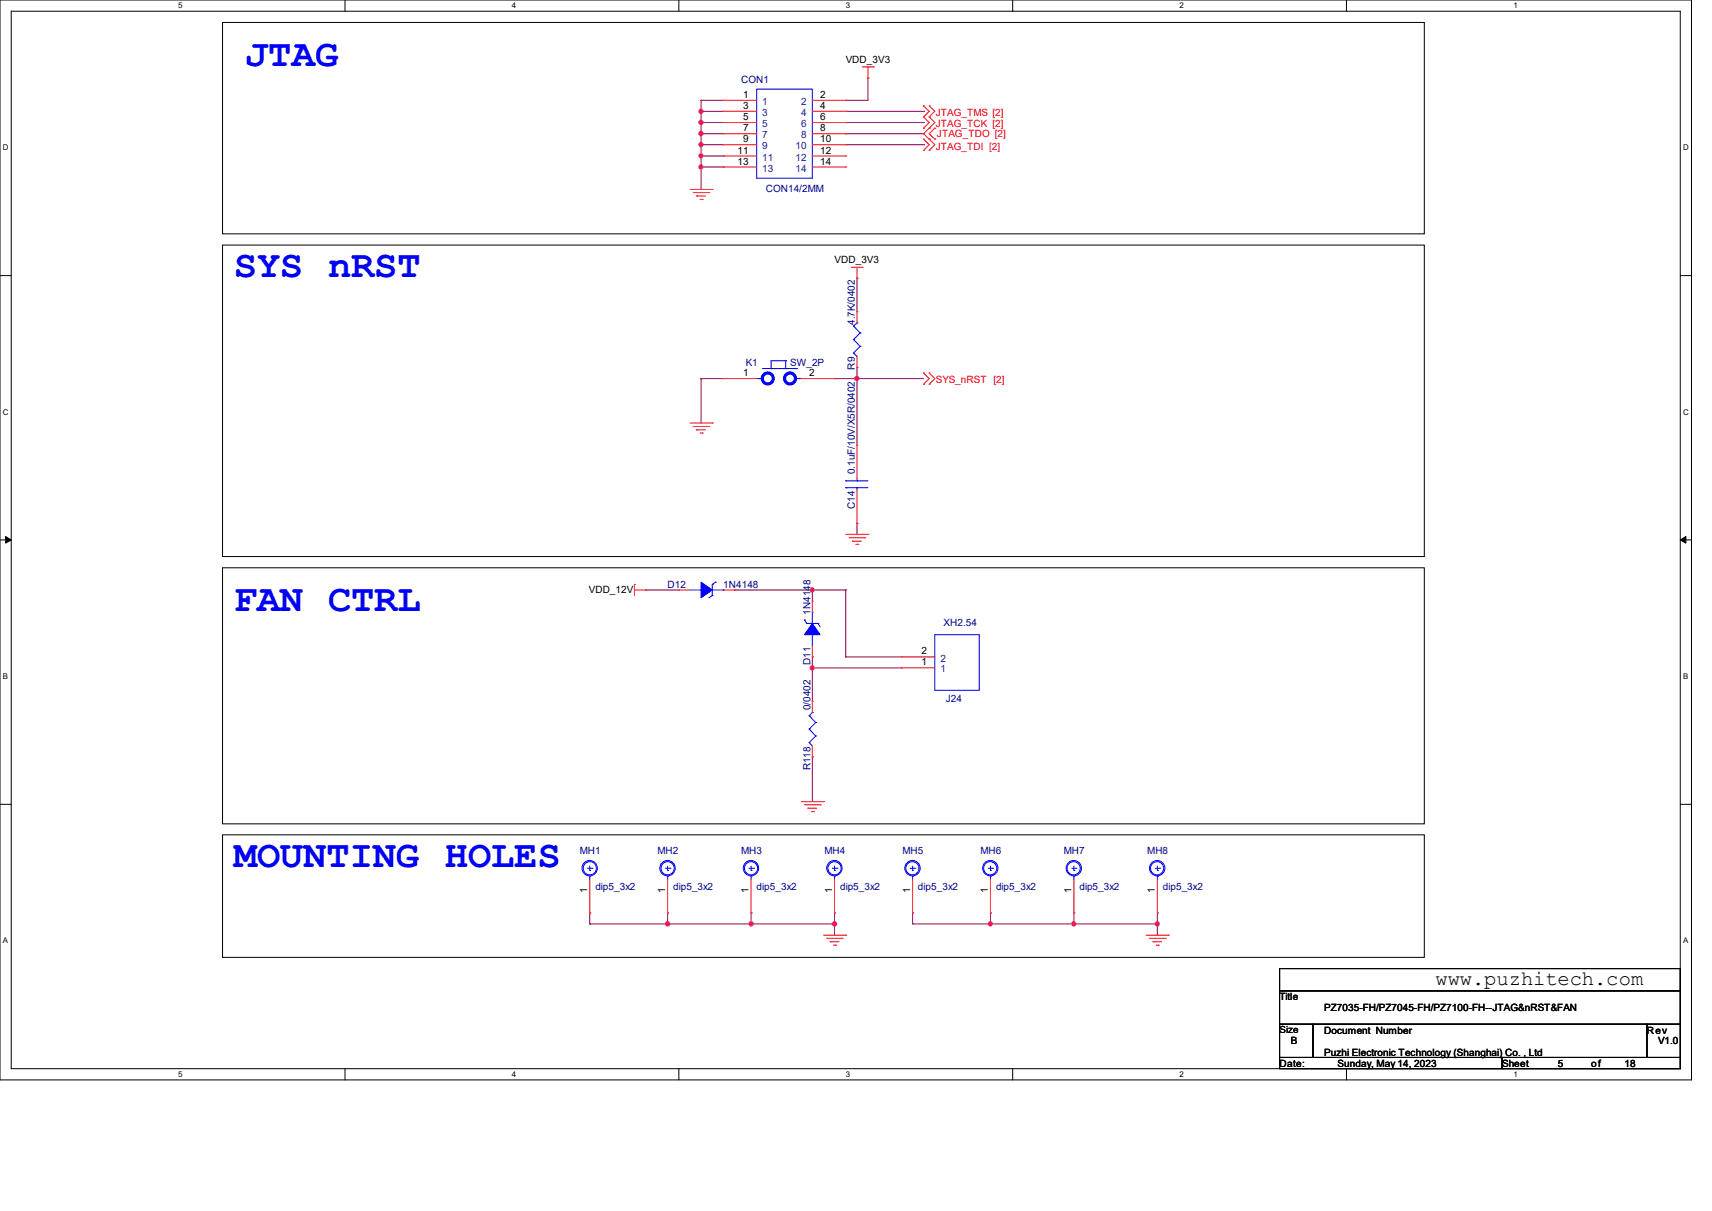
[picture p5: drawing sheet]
<svg xmlns="http://www.w3.org/2000/svg" width="297mm" height="210mm" viewBox="0 0 297 210" stroke-linecap="round" stroke-linejoin="round" font-family="sans-serif">
<path d="M0 0h293.5v187.3h-293.5zM1.9 1.9h289.6v183.4h-289.6z" fill="none" stroke="#000" stroke-width=".17"/>
<g fill="#fff">
<path d="M30.9 .2h.8v1.5h-.8z"/>
<path d="M30.9 185.5h.8v1.6h-.8z"/>
</g>
<path d="M59.9 0v1.9M59.9 185.3v2" fill="none" stroke="#000" stroke-width=".17"/>
<g fill="#fff">
<path d="M88.8 .2h.8v1.5h-.8z"/>
<path d="M88.8 185.5h.8v1.6h-.8z"/>
</g>
<path d="M117.8 0v1.9M117.8 185.3v2" fill="none" stroke="#000" stroke-width=".17"/>
<g fill="#fff">
<path d="M146.7 .2h.8v1.5h-.8z"/>
<path d="M146.7 185.5h.8v1.6h-.8z"/>
</g>
<path d="M175.7 0v1.9M175.7 185.3v2" fill="none" stroke="#000" stroke-width=".17"/>
<g fill="#fff">
<path d="M204.6 .2h.8v1.5h-.8z"/>
<path d="M204.6 185.5h.8v1.6h-.8z"/>
</g>
<path d="M233.6 0v1.9M233.6 185.3v2" fill="none" stroke="#000" stroke-width=".17"/>
<g fill="#fff">
<path d="M262.6 .2h.7v1.5h-.7z"/>
<path d="M262.6 185.5h.7v1.6h-.7z"/>
<path d="M.5 24.8h1v1.6h-1z"/>
<path d="M292 24.8h1v1.6h-1z"/>
<path d="M.5 70.7h1v1.5h-1z"/>
<path d="M292 70.7h1v1.5h-1z"/>
</g>
<path d="M0 47.8h1.9M291.5 47.8h2" fill="none" stroke="#000" stroke-width=".17"/>
<g fill="#fff">
<path d="M.5 116.5h.9v1.6h-.9z"/>
<path d="M292 116.5h.9v1.6h-.9z"/>
</g>
<path d="M0 93.6h1.9M291.5 93.6h2" fill="none" stroke="#000" stroke-width=".17"/>
<path d="M1 93l.9 .6-.9 .6zM291.5 93.6l1-.6v1.2z" fill="#000" stroke="#000" stroke-width=".17"/>
<g fill="#fff">
<path d="M.5 162.4h.9v1.5h-.9z"/>
<path d="M292 162.4h.9v1.5h-.9z"/>
</g>
<g fill="none" stroke="#000" stroke-width=".17">
<path d="M38.6 3.9h208.5v36.7h-208.5zM38.6 42.5h208.5v54h-208.5zM38.6 98.5h208.5v44.4h-208.5zM0 139.5h1.9M291.5 139.5h2M38.6 144.8h208.5v21.2h-208.5zM222 168h69.5v3.8h-69.5zM222 171.8h69.5v5.8h-69.5zM222 177.6h5.8v5.8h-5.8zM227.8 177.6h57.9v5.8h-57.9zM285.7 177.6h5.8v5.8h-5.8zM222 183.4h38.6v1.9h-38.6z"/>
<path d="M260.6 183.4h30.9v1.9h-30.9z"/>
</g>
<g fill="none" stroke="#800040" stroke-width=".17">
<path d="M121.6 19.3h.1M121.6 17.4h.1M121.6 17.4v15.5M121.6 19.3h3.9M121.6 17.4h3.9M146.7 17.4h.1M146.7 19.3h13.5M150.6 13.5h.1M150.6 13.5v3.9h-3.9M160.2 19.3h.1M121.6 21.3h.1M121.6 29h.1"/>
<path d="M121.6 27.1h.1M121.6 25.1h.1M121.6 23.2h.1M121.6 27.1h3.9M121.6 25.1h3.9M121.6 23.2h3.9M121.6 21.3h3.9M121.6 29h3.9M146.7 25.1h13.5M146.7 23.2h13.5M146.7 21.3h13.5M160.2 23.2h.1"/>
<path d="M160.2 25.1h.1M160.2 21.3h.1M148.7 48.3h.1M148.7 48.3v5.8M121.6 65.7h.1M121.6 65.7h3.9M121.6 65.7v7.7M144.8 65.7h.1M144.8 65.7h15.4M148.7 65.7h.1M148.7 63.7h.1M148.7 63.7v13.5"/>
<path d="M148.7 90.8h.1M148.7 90.8v1.9M112 102.3h.1M112 102.3h5.8M127.4 102.3h.1M127.4 102.3h19.3M140.9 113.9h.1M140.9 102.3h.1M140.9 115.8h.1M140.9 102.3v2M140.9 113.9v7.7M140.9 115.8h15.5"/>
<path d="M146.7 113.9h.1M146.7 102.3h.1M146.7 113.9h9.7M146.7 102.3v11.6M140.9 131.3h.1M140.9 131.3v7.7M102.3 158.3h.1M102.3 158.3v1.9M115.8 158.3h.1M115.8 158.3v1.9M130.3 158.3h.1M130.3 158.3v1.9"/>
<path d="M144.8 158.3h.1M144.8 158.3v3.9M158.3 158.3h.1M158.3 158.3v1.9M171.8 158.3h.1M171.8 158.3v1.9M186.3 158.3h.1M186.3 158.3v1.9M200.8 158.3h.1M200.8 158.3v3.9M102.3 160.2h.1M102.3 160.2h42.5"/>
<path d="M115.8 160.2h.1M130.3 160.2h.1M144.8 160.2h.1M158.3 160.2h.1M158.3 160.2h42.5M171.8 160.2h.1M186.3 160.2h.1M200.8 160.2h.1"/>
</g>
<g fill="#f0f" stroke="#f0f" stroke-width=".17">
<circle cx="144.8" cy="160.2" r=".38"/>
<circle cx="115.8" cy="160.2" r=".38"/>
<circle cx="130.3" cy="160.2" r=".38"/>
<circle cx="148.6" cy="65.6" r=".38"/>
<circle cx="140.9" cy="102.3" r=".37"/>
<circle cx="140.9" cy="115.8" r=".37"/>
<circle cx="200.8" cy="160.2" r=".37"/>
<circle cx="186.3" cy="160.2" r=".37"/>
<circle cx="171.8" cy="160.2" r=".37"/>
<circle cx="121.6" cy="19.3" r=".37"/>
<circle cx="121.6" cy="29" r=".37"/>
<circle cx="121.6" cy="27" r=".37"/>
<circle cx="121.6" cy="25.1" r=".37"/>
<circle cx="121.6" cy="23.2" r=".37"/>
<circle cx="121.6" cy="21.2" r=".37"/>
</g>
<g fill="none" stroke="#f00" stroke-width=".17">
<path d="M125.5 17.4h.1M125.5 19.3h.1M125.5 17.4h5.8M125.5 19.3h5.8M140.9 17.4h5.8M140.9 19.3h5.8M146.7 17.4h.1M146.7 19.3h.1M149.6 11.6h2M150.6 13.5h.1M150.6 11.6v1.9M151.6 11.6h.1"/>
<path d="M160.2 18.4h.1M160.2 18.4l1 .9-1 1M161.2 18.4h.1M161.2 18.4l1 .9-1 1M119.7 32.9h3.9M120.3 33.4h2.7M120.9 34h.1M120.9 34h1.5M121.5 34.6h.3M121.8 34.6h.1M123 33.4h.1M123.6 32.9h.1"/>
<path d="M125.5 21.3h.1M125.5 23.2h.1M125.5 29h.1M125.5 27.1h.1M125.5 25.1h.1M125.5 21.3h5.8M125.5 23.2h5.8M125.5 29h5.8M125.5 27.1h5.8M125.5 25.1h5.8M140.9 21.3h5.8M140.9 23.2h5.8"/>
<path d="M140.9 29h5.8M140.9 27.1h5.8M140.9 25.1h5.8M146.7 21.3h.1M146.7 29h.1M146.7 27.1h.1M146.7 25.1h.1M146.7 23.2h.1M160.2 20.3h.1M160.2 22.2h.1M160.2 24.1h.1M160.2 26.1h.1"/>
<path d="M160.2 20.3l1 1-1 .9M160.2 24.1l1 1-1 1M161.2 20.3h.1M161.2 22.2h.1M161.2 24.1h.1M161.2 26.1h.1M161.2 20.3l1 1-2 1.9 1 .9M161.2 24.1l1 1-1 1M162.2 24.1h.1M162.2 22.2h.1M162.2 22.2l-1 1 1 .9M147.7 46.4h1.9"/>
<path d="M148.7 48.3h.1M148.7 54.1h.1M148.7 46.4v1.9M148.7 54.1v1.9M149.6 46.4h.1M119.7 73.4h3.9M120.3 74h2.7M120.9 74.5h.1M120.9 74.5h1.5M121.5 75.1h.3M121.8 75.1h.1M123 74h.1"/>
<path d="M123.6 73.4h.1M125.5 65.7h.1M125.5 65.7h5.8M139 65.7h5.8M144.8 65.7h.1M148.7 63.7h.1M148.7 77.2h.1M148.7 61.8v1.9M148.7 77.2v5.8M160.2 64.7h.1M160.2 66.6h.1M160.2 64.7l1 1-1 .9"/>
<path d="M161.2 64.7h.1M161.2 66.6h.1M161.2 64.7l1 1-1 .9M146.7 92.7h3.9M147.3 93.3h2.7M147.9 93.9h.1M147.9 93.9h1.5M148.5 94.4h.3M148.7 90.8h.1M148.7 85v5.8M148.8 94.4h.1M150 93.3h.1"/>
<path d="M150.6 92.7h.1M110.1 101.3h.1M110.1 102.3h1.9M110.1 101.3v2M112 102.3h.1M117.8 102.3h.1M117.8 102.3h1.9M125.5 102.3h1.9M127.4 102.3h.1M140.9 113.9h.1M140.9 104.3h.1M140.9 104.3v1.9"/>
<path d="M140.9 112v1.9M156.4 115.8h.1M156.4 113.9h.1M156.4 115.8h5.8M156.4 113.9h5.8M139 139h3.9M139.6 139.6h2.7M140.9 131.3h.1M140.9 121.6h.1M140.9 121.6v2M140.9 129.4v1.9M142.3 139.6h.1"/>
<path d="M142.9 139h.1M102.3 158.3h.1M102.3 152.5v5.8M115.8 158.3h.1M115.8 152.5v5.8M130.3 158.3h.1M130.3 152.5v5.8M140.2 140.2h.1M140.2 140.2h1.5M140.8 140.8h.3M141.1 140.8h.1M144.8 158.3h.1"/>
<path d="M144.8 152.5v5.8M158.3 158.3h.1M158.3 152.5v5.8M171.8 158.3h.1M171.8 152.5v5.8M186.3 158.3h.1M186.3 152.5v5.8M200.8 158.3h.1M200.8 152.5v5.8M142.9 162.2h3.8M143.4 162.7h2.7M144 163.3h.1"/>
<path d="M144 163.3h1.6M144.6 163.9h.4M145 163.9h.1M146.1 162.7h.1M146.7 162.2h.1M198.8 162.2h3.9M199.4 162.7h2.7M200 163.3h.1M200 163.3h1.5M200.6 163.9h.4M201 163.9h.1M202.1 162.7h.1"/>
<path d="M202.7 162.2h.1"/>
</g>
<g fill="none" stroke="#00f" stroke-width=".17">
<path d="M131.3 15.5h9.6v15.4h-9.6zM148.1 58.9h.1M148.1 56.6h.1M148.1 58.9l1.1 1.2M148.1 56.6l1.1 1.1M148.7 56h.1M148.7 56l-.6 .6M149.2 57.7h.1M149.2 57.7l-1.1 1.2M131.3 65.7h.9M132.2 65.7h.1M132.2 63.9h6"/>
<path d="M133.8 63.9h.1M136.3 62.6h.1M136.3 63.9h.1M136.3 62.6h-2.5v1.3M136.3 62.6v1.3M138 65.7h.1M138 65.7h1M138.2 63.9h.1M148.1 61.2h.1M148.1 61.2l.6 .6M149.2 60.1h.1M149.2 60.1l-1.1 1.1"/>
<path d="M146.7 83.4h.1M146.7 84.6h.1M146.7 83.4h3.9M146.7 84.6h3.9M148.7 83.4h.1M148.7 84.6h.1M148.7 83v.4M148.7 84.6v.4M119.7 102.3h1.9M121.6 102.3h.1M123.6 103.3h.1M123.6 101.3h.1"/>
<path d="M123.6 102.3h1.9M123.6 103.3l-.6 .4M123.6 101.3v2M124.1 101h.1M124.1 101l-.5 .3M125.5 102.3h.1M139.6 107.5h.1M139.6 107.5l.4 .6M140 108.1h.1M140 108.1h1.9M140.9 110.1h.1M140.9 106.2h.1"/>
<path d="M140.9 106.2v1.9M140.9 110.1v1.9M141.9 108.1h.1M141.9 108.1l.4 .6M162.2 110.1h7.7v9.6h-7.7zM140.4 128.8h.1M140.4 126.4h.1M140.4 124.1h.1M140.4 128.8l.5 .6M140.4 126.4l1.1 1.2M140.4 124.1l1.1 1.2M140.9 123.6h.1"/>
<path d="M140.9 123.6l-.5 .5M141.5 127.6h.1M141.5 125.3h.1M141.5 127.6l-1.1 1.2M141.5 125.3l-1.1 1.1M101.9 150.6h.8M102.3 151h.1M102.3 151.9h.1M102.3 150.2v.8M102.3 151.9v.6M102.7 150.6h.1M115.4 150.6h.8"/>
<path d="M115.8 151h.1M115.8 151.9h.1M115.8 150.2v.8M115.8 151.9v.6M116.2 150.6h.1M129.9 150.6h.8M130.3 151h.1M130.3 151.9h.1M130.3 150.2v.8M130.3 151.9v.6M130.7 150.6h.1M144.4 150.6h.8"/>
<path d="M144.8 151h.1M144.8 151.9h.1M144.8 150.2v.8M144.8 151.9v.6M145.2 150.6h.1M157.9 150.6h.8M158.3 151h.1M158.3 151.9h.1M158.3 150.2v.8M158.3 151.9v.6M158.7 150.6h.1M171.4 150.6h.8"/>
<path d="M171.8 151h.1M171.8 151.9h.1M171.8 150.2v.8M171.8 151.9v.6M172.2 150.6h.1M185.9 150.6h.8M186.3 151h.1M186.3 151.9h.1M186.3 150.2v.8M186.3 151.9v.6M186.7 150.6h.1M200.4 150.6h.8"/>
<path d="M200.8 151h.1M200.8 151.9h.1M200.8 150.2v.8M200.8 151.9v.6M201.2 150.6h.1"/>
<circle cx="102.3" cy="150.6" r="1.33"/>
<circle cx="102.3" cy="150.6" r="1.14"/>
<circle cx="115.8" cy="150.6" r="1.33"/>
<circle cx="115.8" cy="150.6" r="1.14"/>
<circle cx="130.3" cy="150.6" r="1.33"/>
<circle cx="130.3" cy="150.6" r="1.14"/>
<circle cx="144.8" cy="150.6" r="1.33"/>
<circle cx="144.8" cy="150.6" r="1.14"/>
<circle cx="158.3" cy="150.6" r="1.14"/>
<circle cx="158.3" cy="150.6" r="1.33"/>
<circle cx="171.8" cy="150.6" r="1.14"/>
<circle cx="171.8" cy="150.6" r="1.33"/>
<circle cx="186.3" cy="150.6" r="1.14"/>
<circle cx="186.3" cy="150.6" r="1.33"/>
<circle cx="200.7" cy="150.6" r="1.14"/>
<circle cx="200.8" cy="150.6" r="1.33"/>
</g>
<g fill="#00f" stroke="#00f" stroke-width=".17">
<path d="M140.9 108.1l1.4 2h-2.7z" fill-rule="evenodd"/>
<path d="M121.6 101l2 1.3-2 1.4z" fill-rule="evenodd"/>
</g>
<g fill="none" stroke="#00f" stroke-width=".55">
<circle cx="133.2" cy="65.6" r=".95"/>
<circle cx="137.1" cy="65.6" r=".95"/>
</g>
<g font-size="6.7" fill="#00f">
<text x="42.5" y="11.4">JTAG</text>
<text x="40.6" y="48.1">SYS nRST</text>
<text x="40.6" y="106">FAN CTRL</text>
<text x="40.6" y="150.4">MOUNTING HOLES</text>
</g>
<text font-size="3.6" x="249" y="170.8">www.puzhitech.com</text>
<g font-size="1.7">
<text x="146.7" y="10.9">VDD_3V3</text>
<text x="128.9" y="17">1</text>
<text x="142.3" y="17">2</text>
<text x="128.9" y="18.9">3</text>
<text x="128.9" y="20.8">5</text>
<text x="128.9" y="22.8">7</text>
<text x="142.3" y="18.9">4</text>
<text x="142.3" y="20.8">6</text>
<text x="142.3" y="22.8">8</text>
<text x="128" y="28.5">13</text>
<text x="128" y="26.6">11</text>
<text x="128.9" y="24.7">9</text>
<text x="142.3" y="28.5">14</text>
<text x="142.3" y="26.6">12</text>
<text x="142.3" y="24.7">10</text>
<text x="144.8" y="45.6">VDD_3V3</text>
<text x="128.9" y="65.2">1</text>
<text x="140.4" y="65.2">2</text>
<text x="102.1" y="102.8">VDD_12V</text>
<text x="159.8" y="113.5">2</text>
<text x="159.8" y="115.4">1</text>
<text x="101.9" y="154.9" transform="rotate(-90 101.9 154.9)">1</text>
<text x="115.4" y="154.9" transform="rotate(-90 115.4 154.9)">1</text>
<text x="129.9" y="154.9" transform="rotate(-90 129.9 154.9)">1</text>
<text x="144.4" y="154.9" transform="rotate(-90 144.4 154.9)">1</text>
<text x="157.9" y="154.9" transform="rotate(-90 157.9 154.9)">1</text>
<text x="171.4" y="154.9" transform="rotate(-90 171.4 154.9)">1</text>
<text x="185.9" y="154.9" transform="rotate(-90 185.9 154.9)">1</text>
<text x="200.4" y="154.9" transform="rotate(-90 200.4 154.9)">1</text>
<text x="222" y="173.4">Title</text>
<text x="222" y="179.2">Size</text>
<text x="229.7" y="175.3">PZ7035-FH/PZ7045-FH/PZ7100-FH--JTAG&amp;nRST&amp;FAN</text>
<text x="229.7" y="179.2">Document Number</text>
<text x="285.7" y="179.2">Rev</text>
<text x="222" y="185">Date:</text>
<text x="223.9" y="181.1">B</text>
<text x="229.7" y="183.1">Puzhi Electronic Technology (Shanghai) Co. , Ltd</text>
<text x="232.1" y="185">Sunday, May 14, 2023</text>
<text x="260.6" y="185">Sheet</text>
<text x="270.2" y="185">5</text>
<text x="276.1" y="185">of</text>
<text x="281.8" y="185">18</text>
<text x="287.6" y="181.1">V1.0</text>
</g>
<g font-size="1.7" fill="#000080">
<text x="128.6" y="14.4">CON1</text>
<text x="132.8" y="33.3">CON14/2MM</text>
<text x="148.3" y="56.4" transform="rotate(-90 148.3 56.4)">4.7K/0402</text>
<text x="129.4" y="63.4">K1</text>
<text x="137.1" y="63.4">SW_2P</text>
<text x="148.3" y="64.1" transform="rotate(-90 148.3 64.1)">R9</text>
<text x="148.3" y="82.2" transform="rotate(-90 148.3 82.2)">0.1uF/10V/X5R/0402</text>
<text x="148.3" y="88.2" transform="rotate(-90 148.3 88.2)">C14</text>
<text x="115.8" y="102">D12</text>
<text x="125.5" y="102">1N4148</text>
<text x="140.6" y="106.6" transform="rotate(-90 140.6 106.6)">1N4148</text>
<text x="163.7" y="108.6">XH2.54</text>
<text x="140.6" y="115.3" transform="rotate(-90 140.6 115.3)">D11</text>
<text x="140.6" y="123.2" transform="rotate(-90 140.6 123.2)">0/0402</text>
<text x="164.1" y="121.7">J24</text>
<text x="140.6" y="133.6" transform="rotate(-90 140.6 133.6)">R118</text>
<text x="100.6" y="148.1">MH1</text>
<text x="114.1" y="148.1">MH2</text>
<text x="128.6" y="148.1">MH3</text>
<text x="143" y="148.1">MH4</text>
<text x="156.6" y="148.1">MH5</text>
<text x="170.1" y="148.1">MH6</text>
<text x="184.6" y="148.1">MH7</text>
<text x="199" y="148.1">MH8</text>
<text x="103.3" y="154.3">dip5_3x2</text>
<text x="116.8" y="154.3">dip5_3x2</text>
<text x="131.3" y="154.3">dip5_3x2</text>
<text x="145.7" y="154.3">dip5_3x2</text>
<text x="159.3" y="154.3">dip5_3x2</text>
<text x="172.8" y="154.3">dip5_3x2</text>
<text x="187.3" y="154.3">dip5_3x2</text>
<text x="201.8" y="154.3">dip5_3x2</text>
</g>
<g font-size="1.7" fill="#004080">
<text x="132.2" y="18.2">1</text>
<text x="132.2" y="20.1">3</text>
<text x="132.2" y="22.1">5</text>
<text x="139" y="18.2">2</text>
<text x="139" y="20.1">4</text>
<text x="139" y="22.1">6</text>
<text x="132.2" y="24">7</text>
<text x="132.2" y="29.8">13</text>
<text x="132.2" y="27.9">11</text>
<text x="132.2" y="25.9">9</text>
<text x="138" y="29.8">14</text>
<text x="138" y="27.9">12</text>
<text x="138" y="25.9">10</text>
<text x="139" y="24">8</text>
<text x="163.1" y="116.6">1</text>
<text x="163.1" y="114.7">2</text>
</g>
<g font-size="1.7" fill="#f00">
<text x="162.3" y="22.1">JTAG_TCK [2]</text>
<text x="162.3" y="20.2">JTAG_TMS [2]</text>
<text x="162.6" y="23.8">JTAG_TDO [2]</text>
<text x="162.3" y="25.9">JTAG_TDI [2]</text>
<text x="162.3" y="66.5">SYS_nRST</text>
<text x="172.4" y="66.5">[2]</text>
</g>
<g font-size="1.4">
<text x="30.9" y="1.4">5</text>
<text x="88.8" y="1.4">4</text>
<text x="146.7" y="1.4">3</text>
<text x="204.6" y="1.4">2</text>
<text x="262.6" y="1.4">1</text>
<text x=".5" y="26.1">D</text>
<text x="292" y="26.1">D</text>
<text x=".5" y="71.9">C</text>
<text x="292" y="71.9">C</text>
<text x=".5" y="117.8">B</text>
<text x="292" y="117.8">B</text>
<text x=".5" y="163.6">A</text>
<text x="292" y="163.6">A</text>
<text x="30.9" y="186.8">5</text>
<text x="88.8" y="186.8">4</text>
<text x="146.7" y="186.8">3</text>
<text x="204.6" y="186.8">2</text>
<text x="262.6" y="186.8">1</text>
</g>
</svg>
